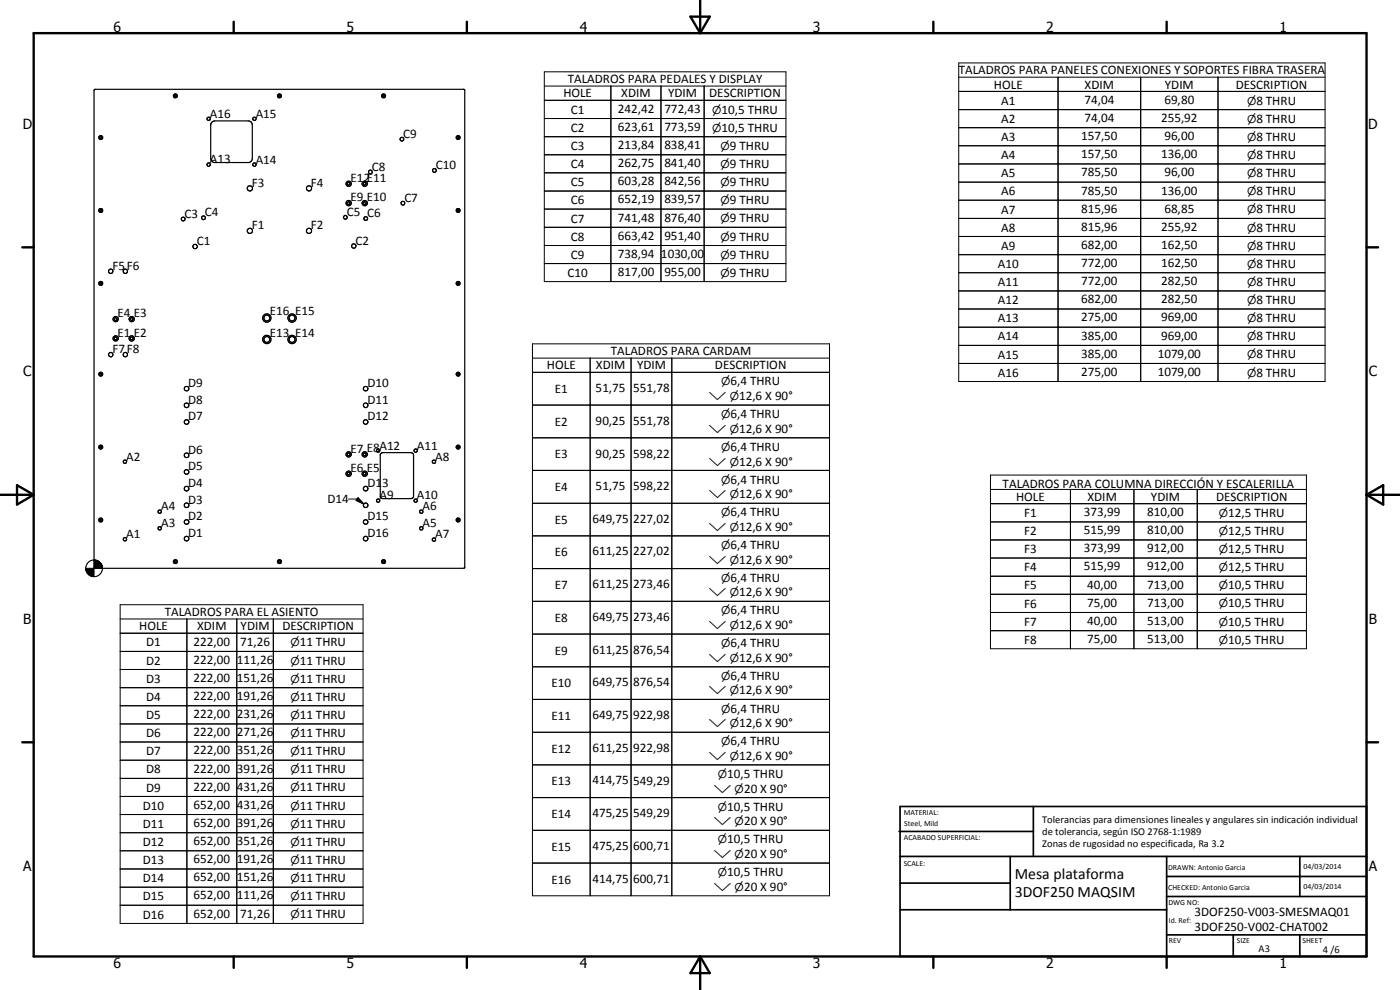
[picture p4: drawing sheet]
<svg xmlns="http://www.w3.org/2000/svg" width="420mm" height="297mm" viewBox="0 0 420 297" stroke-linecap="round" stroke-linejoin="round" font-family="sans-serif">
<g fill="none" stroke="#000" stroke-width=".35">
<path d="M28.4 26.9h111v143.5h-111zM52.4 28.6l.3-.1 .2 .4-.4 .2zM63.6 36.6l.9-.3h10l.9 .3 .3 .7v10.5l-.3 .6-.7 .4h-10.4l-.9-.6-.2-.7v-10zM83.7 28.5h.4v.4a.3 .3 0 0 1-.4 .1 .3 .3 0 0 1 0-.5zM114.8 28.6l.5-.1 .1 .4-.3 .2zM137.3 41h.4v.5h-.4zM137.3 62.9h.4l.1 .3a.29 .29 0 0 1-.4 .2 .29 .29 0 0 1-.1-.5zM137.2 84.9l.5-.1v.5h-.4zM137.3 112h.4v.5h-.4zM114.2 136.2l.7-.4h8.4l.7 .4 .1 12.8-.4 .5-8.8 .1-.7-.4zM137.3 133.9h.4l.1 .3a.29 .29 0 0 1-.4 .2 .29 .29 0 0 1-.1-.5zM137.2 155.9l.5-.1v.5h-.4z"/>
<path d="M52.4 168.3l.5 .1-.2 .4-.3-.1zM83.7 168.3h.4v.4a.31 .31 0 0 1-.4 0 .31 .31 0 0 1 0-.4zM114.9 168.3l.5 .1-.2 .4-.4-.1z"/>
<circle cx="52.6" cy="28.8" r=".6"/>
<circle cx="62.6" cy="35.7" r=".5"/>
<circle cx="76.4" cy="35.6" r=".49"/>
<circle cx="83.9" cy="28.8" r=".59"/>
<circle cx="115.1" cy="28.8" r=".59"/>
<circle cx="30.2" cy="41.3" r=".6"/>
<circle cx="30.2" cy="41.3" r=".31"/>
<circle cx="62.6" cy="49.4" r=".5"/>
<circle cx="75" cy="56.5" r=".78"/>
<circle cx="76.4" cy="49.4" r=".5"/>
<circle cx="92.7" cy="56.5" r=".79"/>
<circle cx="104.6" cy="55.1" r=".42"/>
<circle cx="104.6" cy="55.1" r=".79"/>
<circle cx="109.5" cy="55.1" r=".43"/>
<circle cx="109.5" cy="55.1" r=".79"/>
<circle cx="111.2" cy="51.6" r=".57"/>
<circle cx="120.6" cy="41.8" r=".56"/>
<circle cx="130.4" cy="51.1" r=".58"/>
<circle cx="137.5" cy="41.3" r=".58"/>
<circle cx="30.2" cy="63.1" r=".29"/>
<circle cx="30.2" cy="63.2" r=".6"/>
<circle cx="55" cy="65.7" r=".57"/>
<circle cx="58.6" cy="74" r=".64"/>
<circle cx="61.1" cy="65.3" r=".57"/>
<circle cx="75" cy="69.3" r=".79"/>
<circle cx="92.7" cy="69.3" r=".78"/>
<circle cx="103.6" cy="65.2" r=".57"/>
<circle cx="104.6" cy="61" r=".43"/>
<circle cx="104.7" cy="60.9" r=".79"/>
<circle cx="106.2" cy="73.8" r=".65"/>
<circle cx="109.5" cy="60.9" r=".41"/>
<circle cx="109.5" cy="60.9" r=".79"/>
<circle cx="109.8" cy="65.6" r=".57"/>
<circle cx="120.9" cy="61" r=".57"/>
<circle cx="137.5" cy="63.2" r=".58"/>
<circle cx="30.2" cy="85" r=".6"/>
<circle cx="30.2" cy="85" r=".31"/>
<circle cx="33.2" cy="81.4" r=".67"/>
<circle cx="34.7" cy="95.7" r=".78"/>
<circle cx="34.7" cy="95.7" r=".41"/>
<circle cx="37.6" cy="81.4" r=".66"/>
<circle cx="39.5" cy="95.7" r=".79"/>
<circle cx="39.5" cy="95.7" r=".42"/>
<circle cx="80.1" cy="95.4" r="1.26"/>
<circle cx="80.1" cy="95.4" r=".88"/>
<circle cx="87.6" cy="95.4" r="1.26"/>
<circle cx="87.7" cy="95.4" r=".89"/>
<circle cx="137.5" cy="85" r=".59"/>
<circle cx="30.2" cy="112.3" r=".59"/>
<circle cx="30.2" cy="112.3" r=".3"/>
<circle cx="33.2" cy="106.4" r=".67"/>
<circle cx="34.7" cy="101.5" r=".8"/>
<circle cx="34.7" cy="101.6" r=".41"/>
<circle cx="37.6" cy="106.4" r=".66"/>
<circle cx="39.5" cy="101.5" r=".79"/>
<circle cx="39.5" cy="101.5" r=".42"/>
<circle cx="56" cy="116.6" r=".69"/>
<circle cx="80.1" cy="101.8" r=".88"/>
<circle cx="80.1" cy="101.8" r="1.26"/>
<circle cx="87.6" cy="101.9" r="1.25"/>
<circle cx="87.7" cy="101.9" r=".88"/>
<circle cx="109.7" cy="116.6" r=".68"/>
<circle cx="137.5" cy="112.3" r=".58"/>
<circle cx="30.2" cy="134.1" r=".6"/>
<circle cx="30.3" cy="134.1" r=".3"/>
<circle cx="37.5" cy="138.5" r=".51"/>
<circle cx="56" cy="136.6" r=".69"/>
<circle cx="56" cy="126.6" r=".69"/>
<circle cx="56" cy="121.6" r=".7"/>
<circle cx="104.6" cy="136.3" r=".41"/>
<circle cx="104.7" cy="136.3" r=".79"/>
<circle cx="109.5" cy="136.3" r=".42"/>
<circle cx="109.5" cy="136.3" r=".79"/>
<circle cx="109.7" cy="126.6" r=".68"/>
<circle cx="109.8" cy="121.6" r=".68"/>
<circle cx="113.5" cy="135.2" r=".5"/>
<circle cx="124.7" cy="135.2" r=".49"/>
<circle cx="130.2" cy="138.5" r=".5"/>
<circle cx="137.5" cy="134.1" r=".58"/>
<circle cx="30.2" cy="156" r=".32"/>
<circle cx="30.2" cy="156" r=".6"/>
<circle cx="47.9" cy="153.5" r=".51"/>
<circle cx="47.9" cy="158.5" r=".5"/>
<circle cx="56" cy="141.6" r=".69"/>
<circle cx="56" cy="151.6" r=".69"/>
<circle cx="56" cy="156.6" r=".69"/>
<circle cx="56" cy="146.6" r=".7"/>
<circle cx="104.6" cy="142.1" r=".42"/>
<circle cx="104.7" cy="142.1" r=".79"/>
<circle cx="109.4" cy="142.1" r=".41"/>
<circle cx="109.5" cy="142.1" r=".79"/>
<circle cx="109.7" cy="151.6" r=".69"/>
<circle cx="109.7" cy="156.6" r=".68"/>
<circle cx="109.7" cy="146.6" r=".68"/>
<circle cx="113.5" cy="150.2" r=".5"/>
<circle cx="124.7" cy="150.2" r=".49"/>
<circle cx="126.4" cy="153.5" r=".52"/>
<circle cx="126.4" cy="158.5" r=".51"/>
<circle cx="137.5" cy="156" r=".59"/>
<circle cx="37.5" cy="161.8" r=".51"/>
<circle cx="52.6" cy="168.5" r=".59"/>
<circle cx="56" cy="161.6" r=".7"/>
<circle cx="83.9" cy="168.5" r=".59"/>
<circle cx="109.7" cy="161.6" r=".69"/>
<circle cx="115.1" cy="168.5" r=".61"/>
<circle cx="130.2" cy="161.9" r=".51"/>
</g>
<g fill="none" stroke="#000" stroke-width=".71">
<path d="M10.1 9.9h400v277.1h-400zM70.1 6.5v3.4M140.1 6.5v3.4M207.2 5h5.8l-2.9 4.9zM210.1 0v9.9M280.1 6.5v3.4M350.1 6.5v3.4M6.7 74.2h3.4M410.1 74.2h3.5M.1 148.5h10M5.1 145.6l5 2.9-5 2.9zM410.1 148.5h10"/>
<path d="M410.1 148.5l5-2.9v5.8zM6.7 222.7h3.4M410.1 222.7h3.5M70.1 287v3.4M140.1 287v3.4M210.1 287v10M210.1 287l2.9 5h-5.8zM280.1 287v3.4M350.1 287v3.4"/>
</g>
<g fill="none" stroke="#000" stroke-width=".51">
<path d="M269.8 249.5h40.3M270.1 242h140v45h-140zM270.1 257h140M303.2 257v16M310.1 242v15M350.1 257v30M390.1 257v12M270.1 265h33.1M270.1 273h80M350.1 269h60M350.1 263h60M350.1 280.5h60"/>
<path d="M370.1 280.5v6.5M390.1 280.5v6.5"/>
</g>
<g fill="none" stroke="#000" stroke-width=".3">
<path d="M287.7 18.9h110v95.6h-110zM163.4 25.8h72.5M163.4 30.1h72.5M163.4 35.6h72.5M163.4 21.5h72.5v63h-72.5zM183.3 25.8v58.7M198.4 25.8v58.7M211.3 25.8v58.7M287.7 23.2h110M287.7 27.4h110M287.7 32.9h110M287.7 38.3h110"/>
<path d="M317.5 23.2v91.3M342.3 23.2v91.3M365.5 23.2v91.3M163.4 41h72.5M163.4 46.4h72.5M163.4 51.9h72.5M163.4 57.3h72.5M287.7 43.7h110M287.7 49.2h110M287.7 54.7h110M163.4 62.7h72.5M163.4 68.2h72.5"/>
<path d="M163.4 73.7h72.5M163.4 79.1h72.5M287.7 60.1h110M287.7 65.5h110M287.7 71h110M287.7 76.4h110M287.7 81.8h110M287.7 87.3h110M287.7 92.7h110M287.7 98.2h110M159.8 107.4h89.2M159.8 111.7h89.2"/>
<path d="M159.8 103.2h89.2v165.6h-89.2zM177.1 107.4v161.4M189.4 107.4v161.4M201.6 107.4v161.4M287.7 103.6h110M287.7 109.1h110M159.8 121.5h89.2M159.8 131.4h89.2M104.6 149.7h2.5M107.1 149.7h.1M107.1 149.7l2.1 1.5M107.5 149.4l1.7 1.8-2.3-1z"/>
<path d="M159.8 141.1h89.2M159.8 151h89.2M297.3 146.9h94.8M297.3 151.1h94.8M297.3 156.6h94.8M297.3 142.5h94.8v52.1h-94.8zM321.3 146.9v47.7M340.3 146.9v47.7M359.3 146.9v47.7M25.7 170.5l.2 .7zM25.7 170.5l.3 1.1zM25.7 170.5l.4 1.4z"/>
<path d="M25.7 170.5l.7 1.6zM25.7 170.5l.9 1.9zM25.7 170.5l1.2 2.1zM25.7 170.5l1.5 2.3-.3-.2zM25.7 170.5l1.8 2.4-.3-.1zM25.7 170.5l2.2 2.5-.4-.1zM25.7 170.5l2.5 2.5h-.3zM25.7 170.5h2.5v2.5zM28.2 168h.4l2.2 2.5zM28.2 168l2.6 2.5h-2.6zM28.6 168l.3 .1 1.9 2.4zM28.9 168.1l.4 .1 1.5 2.3z"/>
<path d="M29.3 168.2l.3 .2 1.2 2.1zM29.6 168.4l1.2 2.1zM29.9 168.7l.9 1.8zM30.1 168.9l.7 1.6zM30.3 169.2l.5 1.3zM30.5 169.5l.3 1zM30.6 169.8l.2 .7zM159.8 160.8h89.2M159.8 170.6h89.2M297.3 162h94.8M297.3 167.4h94.8M297.3 172.9h94.8"/>
<path d="M297.3 178.3h94.8M36.1 185.7h72.9M36.1 190h72.9M36.1 195.5h72.9M36.1 181.4h72.9v95.7h-72.9zM56.1 185.7v91.4M71.1 185.7v91.4M82 185.7v91.4M159.8 180.4h89.2M159.8 190.2h89.2M297.3 183.8h94.8M297.3 189.2h94.8"/>
<path d="M36.1 200.9h72.9M36.1 206.3h72.9M36.1 211.8h72.9M36.1 217.2h72.9M159.8 200.1h89.2M159.8 209.8h89.2M159.8 219.7h89.2M36.1 222.6h72.9M36.1 228.1h72.9M36.1 233.6h72.9M36.1 239h72.9M159.8 229.5h89.2"/>
<path d="M159.8 239.3h89.2M36.1 244.4h72.9M36.1 249.9h72.9M36.1 255.3h72.9M159.8 249.1h89.2M159.8 259h89.2M36.1 260.7h72.9M36.1 266.2h72.9M36.1 271.6h72.9"/>
<circle cx="28.2" cy="170.5" r="2.51"/>
</g>
<g fill="#000">
<path d="M107.5 149.4l1.7 1.8-2.3-1zM25.7 170.5l.2 .7zM25.7 170.5l.3 1.1zM25.7 170.5l.4 1.4zM25.7 170.5l.7 1.6zM25.7 170.5l.9 1.9zM25.7 170.5l1.2 2.1zM25.7 170.5l1.5 2.3-.3-.2zM25.7 170.5l1.8 2.4-.3-.1zM25.7 170.5l2.2 2.5-.4-.1zM25.7 170.5l2.5 2.5h-.3zM28.2 168l2.6 2.5h-2.6z"/>
<path d="M25.7 170.5h2.5v2.5zM30.6 169.8l.2 .7zM30.5 169.5l.3 1zM30.3 169.2l.5 1.3zM30.1 168.9l.7 1.6zM29.9 168.7l.9 1.8zM29.6 168.4l1.2 2.1zM29.3 168.2l.3 .2 1.2 2.1zM28.9 168.1l.4 .1 1.5 2.3zM28.6 168l.3 .1 1.9 2.4zM28.2 168h.4l2.2 2.5z"/>
</g>
<g font-size="4.7">
<text x="304.6" y="263.7">Mesa plataforma</text>
<text x="304.6" y="269.1">3DOF250 MAQSIM</text>
</g>
<g font-size="4.2">
<text x="34" y="9.6">6</text>
<text x="104" y="9.6">5</text>
<text x="174" y="9.6">4</text>
<text x="244" y="9.6">3</text>
<text x="314" y="9.6">2</text>
<text x="384" y="9.6">1</text>
<text x="6.8" y="38.7">D</text>
<text x="410.6" y="38.7">D</text>
<text x="7" y="112.9">C</text>
<text x="410.8" y="112.9">C</text>
<text x="7" y="187.1">B</text>
<text x="410.8" y="187.1">B</text>
<text x="7" y="261.4">A</text>
<text x="410.8" y="261.4">A</text>
<text x="34" y="290.4">6</text>
<text x="104" y="290.4">5</text>
<text x="174" y="290.4">4</text>
<text x="244" y="290.4">3</text>
<text x="314" y="290.4">2</text>
<text x="384" y="290.4">1</text>
</g>
<g font-size="3.9">
<text x="287.7" y="22.3">TALADROS PARA PANELES CONEXIONES Y SOPORTES FIBRA TRASERA</text>
<text x="169.1" y="29.3">HOLE</text>
<text x="170.4" y="25">TALADROS PARA PEDALES Y DISPLAY</text>
<text x="186.5" y="29.3">XDIM</text>
<text x="200.5" y="29.3">YDIM</text>
<text x="212.8" y="29.3">DESCRIPTION</text>
<text x="298.3" y="26.6">HOLE</text>
<text x="325.5" y="26.6">XDIM</text>
<text x="349.6" y="26.6">YDIM</text>
<text x="370.9" y="26.6">DESCRIPTION</text>
<text x="63" y="35.3">A16</text>
<text x="76.7" y="35.3">A15</text>
<text x="171.3" y="34.1">C1</text>
<text x="185.4" y="33.9">242,42</text>
<text x="199.4" y="33.9">772,43</text>
<text x="216.5" y="34.1">10,5 THRU</text>
<text x="300.5" y="31.4">A1</text>
<text x="325.4" y="31.2">74,04</text>
<text x="349.4" y="31.2">69,80</text>
<text x="377.1" y="31.4">8 THRU</text>
<text x="121" y="41.4">C9</text>
<text x="171.3" y="39.5">C2</text>
<text x="185.4" y="39.3">623,61</text>
<text x="199.4" y="39.3">773,59</text>
<text x="216.5" y="39.5">10,5 THRU</text>
<text x="300.5" y="36.9">A2</text>
<text x="325.4" y="36.6">74,04</text>
<text x="348.5" y="36.6">255,92</text>
<text x="377.1" y="36.8">8 THRU</text>
<text x="171.3" y="45">C3</text>
<text x="185.4" y="44.7">213,84</text>
<text x="199.4" y="44.7">838,41</text>
<text x="219" y="45">9 THRU</text>
<text x="300.5" y="42.3">A3</text>
<text x="300.5" y="47.8">A4</text>
<text x="324.5" y="42.1">157,50</text>
<text x="324.5" y="47.5">157,50</text>
<text x="348.5" y="47.5">136,00</text>
<text x="349.4" y="42.1">96,00</text>
<text x="377.1" y="42.2">8 THRU</text>
<text x="377.1" y="47.7">8 THRU</text>
<text x="63" y="49">A13</text>
<text x="76.7" y="49.1">A14</text>
<text x="111.6" y="51.2">C8</text>
<text x="130.8" y="50.8">C10</text>
<text x="171.3" y="50.4">C4</text>
<text x="185.4" y="50.2">262,75</text>
<text x="199.4" y="50.2">841,40</text>
<text x="219" y="50.4">9 THRU</text>
<text x="300.5" y="53.2">A5</text>
<text x="324.5" y="52.9">785,50</text>
<text x="349.4" y="52.9">96,00</text>
<text x="377.1" y="53.2">8 THRU</text>
<text x="75.6" y="56">F3</text>
<text x="93.3" y="56">F4</text>
<text x="105.2" y="54.6">E12E11</text>
<text x="171.3" y="55.8">C5</text>
<text x="185.4" y="55.6">603,28</text>
<text x="199.4" y="55.6">842,56</text>
<text x="219" y="55.8">9 THRU</text>
<text x="300.5" y="58.6">A6</text>
<text x="324.5" y="58.4">785,50</text>
<text x="348.5" y="58.4">136,00</text>
<text x="377.1" y="58.6">8 THRU</text>
<text x="55.4" y="65.3">C3 C4</text>
<text x="104.1" y="64.8">C5 C6</text>
<text x="105.2" y="60.4">E9 E10</text>
<text x="121.4" y="60.6">C7</text>
<text x="171.3" y="61.3">C6</text>
<text x="185.4" y="61">652,19</text>
<text x="199.4" y="61">839,57</text>
<text x="219" y="61.3">9 THRU</text>
<text x="300.5" y="64.1">A7</text>
<text x="324.5" y="63.8">815,96</text>
<text x="349.4" y="63.8">68,85</text>
<text x="377.1" y="64.1">8 THRU</text>
<text x="75.6" y="68.7">F1</text>
<text x="93.3" y="68.7">F2</text>
<text x="171.3" y="66.8">C7</text>
<text x="185.4" y="66.5">741,48</text>
<text x="185.4" y="71.9">663,42</text>
<text x="199.4" y="66.5">876,40</text>
<text x="199.4" y="71.9">951,40</text>
<text x="219" y="66.7">9 THRU</text>
<text x="300.5" y="69.5">A8</text>
<text x="324.5" y="69.3">815,96</text>
<text x="348.5" y="69.3">255,92</text>
<text x="377.1" y="69.5">8 THRU</text>
<text x="59" y="73.5">C1</text>
<text x="106.7" y="73.4">C2</text>
<text x="171.3" y="72.2">C8</text>
<text x="171.3" y="77.6">C9</text>
<text x="185.4" y="77.4">738,94</text>
<text x="198.4" y="77.4">1030,00</text>
<text x="219" y="72.2">9 THRU</text>
<text x="219" y="77.6">9 THRU</text>
<text x="300.5" y="75">A9</text>
<text x="324.5" y="74.7">682,00</text>
<text x="348.5" y="74.7">162,50</text>
<text x="377.1" y="74.9">8 THRU</text>
<text x="33.7" y="80.9">F5F6</text>
<text x="170.3" y="83.1">C10</text>
<text x="185.4" y="82.8">817,00</text>
<text x="199.4" y="82.8">955,00</text>
<text x="219" y="83">9 THRU</text>
<text x="299.5" y="80.4">A10</text>
<text x="324.5" y="80.1">772,00</text>
<text x="348.5" y="80.1">162,50</text>
<text x="377.1" y="80.3">8 THRU</text>
<text x="299.5" y="85.8">A11</text>
<text x="324.5" y="85.6">772,00</text>
<text x="348.5" y="85.6">282,50</text>
<text x="377.1" y="85.8">8 THRU</text>
<text x="35.3" y="95.2">E4 E3</text>
<text x="81" y="94.5">E16 E15</text>
<text x="299.5" y="91.3">A12</text>
<text x="324.5" y="91">682,00</text>
<text x="348.5" y="91">282,50</text>
<text x="377.1" y="91.2">8 THRU</text>
<text x="35.3" y="101">E1 E2</text>
<text x="81" y="101">E13 E14</text>
<text x="299.5" y="96.7">A13</text>
<text x="324.5" y="96.4">275,00</text>
<text x="324.5" y="101.9">385,00</text>
<text x="348.5" y="96.4">969,00</text>
<text x="348.5" y="101.9">969,00</text>
<text x="377.1" y="96.7">8 THRU</text>
<text x="33.7" y="106">F7F8</text>
<text x="183.3" y="106.6">TALADROS PARA CARDAM</text>
<text x="299.5" y="102.2">A14</text>
<text x="299.5" y="107.6">A15</text>
<text x="324.5" y="107.4">385,00</text>
<text x="347.5" y="107.4">1079,00</text>
<text x="377.1" y="102.1">8 THRU</text>
<text x="377.1" y="107.5">8 THRU</text>
<text x="164.2" y="110.8">HOLE</text>
<text x="178.8" y="110.8">XDIM</text>
<text x="191.2" y="110.8">YDIM</text>
<text x="214.6" y="110.8">DESCRIPTION</text>
<text x="299.5" y="113">A16</text>
<text x="324.5" y="112.8">275,00</text>
<text x="347.5" y="112.8">1079,00</text>
<text x="377.1" y="113">8 THRU</text>
<text x="56.5" y="116.1">D9</text>
<text x="110.3" y="116.1">D10</text>
<text x="166.5" y="117.9">E1</text>
<text x="178.8" y="117.6">51,75</text>
<text x="190.1" y="117.6">551,78</text>
<text x="219.2" y="115.7">6,4 THRU</text>
<text x="56.5" y="121.1">D8</text>
<text x="110.3" y="121.2">D11</text>
<text x="219.2" y="125.5">6,4 THRU</text>
<text x="221.8" y="120.1">12,6 X 90°</text>
<text x="56.5" y="126.2">D7</text>
<text x="110.3" y="126.2">D12</text>
<text x="166.5" y="127.8">E2</text>
<text x="178.8" y="127.5">90,25</text>
<text x="190.1" y="127.5">551,78</text>
<text x="221.8" y="129.8">12,6 X 90°</text>
<text x="56.5" y="136.1">D6</text>
<text x="105.2" y="135.8">E7 E8A12</text>
<text x="125.1" y="134.9">A11</text>
<text x="166.5" y="137.5">E3</text>
<text x="178.8" y="137.3">90,25</text>
<text x="190.1" y="137.3">598,22</text>
<text x="219.2" y="135.3">6,4 THRU</text>
<text x="37.9" y="138.2">A2</text>
<text x="56.5" y="141.1">D5</text>
<text x="105.2" y="141.6">E6 E5</text>
<text x="130.6" y="138.2">A8</text>
<text x="221.8" y="139.7">12,6 X 90°</text>
<text x="56.5" y="146.2">D4</text>
<text x="110.3" y="146.1">D13</text>
<text x="113.9" y="149.8">A9</text>
<text x="125.1" y="149.8">A10</text>
<text x="166.5" y="147.4">E4</text>
<text x="178.8" y="147.1">51,75</text>
<text x="190.1" y="147.1">598,22</text>
<text x="219.2" y="145.1">6,4 THRU</text>
<text x="221.8" y="149.5">12,6 X 90°</text>
<text x="300.9" y="146.3">TALADROS PARA COLUMNA DIRECCIÓN Y ESCALERILLA</text>
<text x="48.3" y="153.2">A4</text>
<text x="56.5" y="151.1">D3</text>
<text x="98.2" y="151">D14</text>
<text x="126.8" y="153.2">A6</text>
<text x="219.2" y="154.9">6,4 THRU</text>
<text x="305" y="150.2">HOLE</text>
<text x="307.4" y="155.1">F1</text>
<text x="325.3" y="154.9">373,99</text>
<text x="326.4" y="150.2">XDIM</text>
<text x="344.3" y="154.9">810,00</text>
<text x="345.4" y="150.2">YDIM</text>
<text x="364.9" y="150.2">DESCRIPTION</text>
<text x="368.6" y="155.1">12,5 THRU</text>
<text x="37.9" y="161.5">A1</text>
<text x="48.3" y="158.2">A3</text>
<text x="56.5" y="161.2">D1</text>
<text x="56.5" y="156.1">D2</text>
<text x="110.3" y="156.1">D15</text>
<text x="110.3" y="161.1">D16</text>
<text x="126.8" y="158.2">A5</text>
<text x="130.6" y="161.5">A7</text>
<text x="166.5" y="157.1">E5</text>
<text x="177.8" y="156.9">649,75</text>
<text x="190.1" y="156.9">227,02</text>
<text x="221.8" y="159.3">12,6 X 90°</text>
<text x="307.4" y="160.6">F2</text>
<text x="325.3" y="160.3">515,99</text>
<text x="344.3" y="160.3">810,00</text>
<text x="368.6" y="160.5">12,5 THRU</text>
<text x="166.5" y="167">E6</text>
<text x="177.8" y="166.7">611,25</text>
<text x="190.1" y="166.7">227,02</text>
<text x="219.2" y="164.7">6,4 THRU</text>
<text x="307.4" y="166">F3</text>
<text x="325.3" y="165.7">373,99</text>
<text x="344.3" y="165.7">912,00</text>
<text x="368.6" y="165.9">12,5 THRU</text>
<text x="221.8" y="169.1">12,6 X 90°</text>
<text x="307.4" y="171.4">F4</text>
<text x="325.3" y="171.2">515,99</text>
<text x="344.3" y="171.2">912,00</text>
<text x="368.6" y="171.4">12,5 THRU</text>
<text x="166.5" y="176.8">E7</text>
<text x="177.8" y="176.5">611,25</text>
<text x="190.1" y="176.5">273,46</text>
<text x="219.2" y="174.5">6,4 THRU</text>
<text x="221.8" y="178.9">12,6 X 90°</text>
<text x="307.4" y="176.8">F5</text>
<text x="326.3" y="176.6">40,00</text>
<text x="344.3" y="176.6">713,00</text>
<text x="368.6" y="176.8">10,5 THRU</text>
<text x="49.5" y="184.8">TALADROS PARA EL ASIENTO</text>
<text x="219.2" y="184.4">6,4 THRU</text>
<text x="307.4" y="182.3">F6</text>
<text x="326.3" y="182">75,00</text>
<text x="344.3" y="182">713,00</text>
<text x="368.6" y="182.2">10,5 THRU</text>
<text x="41.8" y="189.1">HOLE</text>
<text x="59.2" y="189.1">XDIM</text>
<text x="72.2" y="189.1">YDIM</text>
<text x="84.8" y="189.1">DESCRIPTION</text>
<text x="166.5" y="186.6">E8</text>
<text x="177.8" y="186.3">649,75</text>
<text x="190.1" y="186.3">273,46</text>
<text x="221.8" y="188.7">12,6 X 90°</text>
<text x="307.4" y="187.7">F7</text>
<text x="326.3" y="187.5">40,00</text>
<text x="344.3" y="187.5">513,00</text>
<text x="368.6" y="187.7">10,5 THRU</text>
<text x="43.9" y="194">D1</text>
<text x="58.1" y="193.7">222,00</text>
<text x="72.1" y="193.7">71,26</text>
<text x="89.9" y="193.9">11 THRU</text>
<text x="166.5" y="196.4">E9</text>
<text x="177.8" y="196.1">611,25</text>
<text x="190.1" y="196.1">876,54</text>
<text x="219.2" y="194.2">6,4 THRU</text>
<text x="307.4" y="193.2">F8</text>
<text x="326.3" y="192.9">75,00</text>
<text x="344.3" y="192.9">513,00</text>
<text x="368.6" y="193.2">10,5 THRU</text>
<text x="43.9" y="199.4">D2</text>
<text x="58.1" y="199.2">222,00</text>
<text x="71.1" y="199.2">111,26</text>
<text x="89.9" y="199.4">11 THRU</text>
<text x="221.8" y="198.5">12,6 X 90°</text>
<text x="43.9" y="204.9">D3</text>
<text x="58.1" y="204.6">222,00</text>
<text x="71.1" y="204.6">151,26</text>
<text x="89.9" y="204.8">11 THRU</text>
<text x="165.5" y="206.2">E10</text>
<text x="177.8" y="206">649,75</text>
<text x="190.1" y="206">876,54</text>
<text x="219.2" y="204">6,4 THRU</text>
<text x="221.8" y="208.4">12,6 X 90°</text>
<text x="43.9" y="210.3">D4</text>
<text x="43.9" y="215.7">D5</text>
<text x="58.1" y="210.1">222,00</text>
<text x="58.1" y="215.5">222,00</text>
<text x="71.1" y="210.1">191,26</text>
<text x="71.1" y="215.5">231,26</text>
<text x="89.9" y="210.3">11 THRU</text>
<text x="89.9" y="215.7">11 THRU</text>
<text x="177.8" y="215.8">649,75</text>
<text x="190.1" y="215.8">922,98</text>
<text x="219.2" y="213.8">6,4 THRU</text>
<text x="43.9" y="221.1">D6</text>
<text x="58.1" y="220.9">222,00</text>
<text x="71.1" y="220.9">271,26</text>
<text x="89.9" y="221.1">11 THRU</text>
<text x="165.5" y="216">E11</text>
<text x="221.8" y="218.2">12,6 X 90°</text>
<text x="43.9" y="226.6">D7</text>
<text x="58.1" y="226.4">222,00</text>
<text x="71.1" y="226.4">351,26</text>
<text x="89.9" y="226.6">11 THRU</text>
<text x="165.5" y="225.8">E12</text>
<text x="177.8" y="225.6">611,25</text>
<text x="190.1" y="225.6">922,98</text>
<text x="219.2" y="223.6">6,4 THRU</text>
<text x="43.9" y="232.1">D8</text>
<text x="58.1" y="231.8">222,00</text>
<text x="71.1" y="231.8">391,26</text>
<text x="89.9" y="232">11 THRU</text>
<text x="218.3" y="233.4">10,5 THRU</text>
<text x="221.8" y="228">12,6 X 90°</text>
<text x="43.9" y="237.5">D9</text>
<text x="58.1" y="237.2">222,00</text>
<text x="71.1" y="237.2">431,26</text>
<text x="89.9" y="237.4">11 THRU</text>
<text x="165.5" y="235.7">E13</text>
<text x="177.8" y="235.4">414,75</text>
<text x="190.1" y="235.4">549,29</text>
<text x="223.3" y="237.8">20 X 90°</text>
<text x="42.9" y="243">D10</text>
<text x="58.1" y="242.7">652,00</text>
<text x="71.1" y="242.7">431,26</text>
<text x="89.9" y="242.9">11 THRU</text>
<text x="165.5" y="245.5">E14</text>
<text x="177.8" y="245.2">475,25</text>
<text x="190.1" y="245.2">549,29</text>
<text x="218.3" y="243.2">10,5 THRU</text>
<text x="42.9" y="248.4">D11</text>
<text x="58.1" y="248.1">652,00</text>
<text x="71.1" y="248.1">391,26</text>
<text x="89.9" y="248.3">11 THRU</text>
<text x="223.3" y="247.6">20 X 90°</text>
<text x="42.9" y="253.8">D12</text>
<text x="58.1" y="253.5">652,00</text>
<text x="71.1" y="253.5">351,26</text>
<text x="89.9" y="253.8">11 THRU</text>
<text x="165.5" y="255.3">E15</text>
<text x="177.8" y="255">475,25</text>
<text x="190.1" y="255">600,71</text>
<text x="218.3" y="253.1">10,5 THRU</text>
<text x="223.3" y="257.4">20 X 90°</text>
<text x="42.9" y="259.2">D13</text>
<text x="58.1" y="259">652,00</text>
<text x="71.1" y="259">191,26</text>
<text x="89.9" y="259.2">11 THRU</text>
<text x="218.3" y="262.9">10,5 THRU</text>
<text x="42.9" y="264.7">D14</text>
<text x="58.1" y="264.5">652,00</text>
<text x="58.1" y="269.9">652,00</text>
<text x="71.1" y="264.5">151,26</text>
<text x="71.1" y="269.9">111,26</text>
<text x="89.9" y="264.7">11 THRU</text>
<text x="165.5" y="265.1">E16</text>
<text x="177.8" y="264.8">414,75</text>
<text x="190.1" y="264.8">600,71</text>
<text x="223.3" y="267.3">20 X 90°</text>
<text x="42.9" y="270.1">D15</text>
<text x="42.9" y="275.6">D16</text>
<text x="58.1" y="275.3">652,00</text>
<text x="72.1" y="275.3">71,26</text>
<text x="89.9" y="270.1">11 THRU</text>
<text x="89.9" y="275.5">11 THRU</text>
<text x="358.5" y="275">3DOF250-V003-SMESMAQ01</text>
<text x="358.5" y="279.4">3DOF250-V002-CHAT002</text>
</g>
<g font-size="3.3">
<text x="213.7" y="34.1">n</text>
<text x="374.3" y="31.4">n</text>
<text x="213.7" y="39.5">n</text>
<text x="374.3" y="36.8">n</text>
<text x="216.2" y="45">n</text>
<text x="374.3" y="42.2">n</text>
<text x="374.3" y="47.7">n</text>
<text x="216.2" y="50.4">n</text>
<text x="374.3" y="53.2">n</text>
<text x="216.2" y="55.8">n</text>
<text x="374.3" y="58.6">n</text>
<text x="216.2" y="61.3">n</text>
<text x="374.3" y="64.1">n</text>
<text x="216.2" y="66.7">n</text>
<text x="374.3" y="69.5">n</text>
<text x="216.2" y="72.2">n</text>
<text x="216.2" y="77.6">n</text>
<text x="374.3" y="74.9">n</text>
<text x="216.2" y="83">n</text>
<text x="374.3" y="80.3">n</text>
<text x="374.3" y="85.8">n</text>
<text x="374.3" y="91.2">n</text>
<text x="374.3" y="96.7">n</text>
<text x="374.3" y="102.1">n</text>
<text x="374.3" y="107.5">n</text>
<text x="374.3" y="113">n</text>
<text x="216.4" y="115.7">n</text>
<text x="212.7" y="120.1">w n</text>
<text x="216.4" y="125.5">n</text>
<text x="212.7" y="129.8">w n</text>
<text x="216.4" y="135.3">n</text>
<text x="212.7" y="139.7">w n</text>
<text x="212.7" y="149.5">w n</text>
<text x="216.4" y="145.1">n</text>
<text x="216.4" y="154.9">n</text>
<text x="365.8" y="155.1">n</text>
<text x="212.7" y="159.3">w n</text>
<text x="365.8" y="160.5">n</text>
<text x="216.4" y="164.7">n</text>
<text x="365.8" y="165.9">n</text>
<text x="212.7" y="169.1">w n</text>
<text x="365.8" y="171.4">n</text>
<text x="212.7" y="178.9">w n</text>
<text x="216.4" y="174.5">n</text>
<text x="365.8" y="176.8">n</text>
<text x="216.4" y="184.4">n</text>
<text x="365.8" y="182.2">n</text>
<text x="212.7" y="188.7">w n</text>
<text x="365.8" y="187.7">n</text>
<text x="87.2" y="193.9">n</text>
<text x="216.4" y="194.2">n</text>
<text x="365.8" y="193.2">n</text>
<text x="87.2" y="199.4">n</text>
<text x="212.7" y="198.5">w n</text>
<text x="87.2" y="204.8">n</text>
<text x="212.7" y="208.4">w n</text>
<text x="216.4" y="204">n</text>
<text x="87.2" y="210.3">n</text>
<text x="87.2" y="215.7">n</text>
<text x="216.4" y="213.8">n</text>
<text x="87.2" y="221.1">n</text>
<text x="212.7" y="218.2">w n</text>
<text x="87.2" y="226.6">n</text>
<text x="216.4" y="223.6">n</text>
<text x="87.2" y="232">n</text>
<text x="212.7" y="228">w n</text>
<text x="215.5" y="233.4">n</text>
<text x="87.2" y="237.4">n</text>
<text x="214.2" y="237.8">w n</text>
<text x="87.2" y="242.9">n</text>
<text x="215.5" y="243.2">n</text>
<text x="87.2" y="248.3">n</text>
<text x="214.2" y="247.6">w n</text>
<text x="87.2" y="253.8">n</text>
<text x="214.2" y="257.4">w n</text>
<text x="215.5" y="253.1">n</text>
<text x="87.2" y="259.2">n</text>
<text x="215.5" y="262.9">n</text>
<text x="87.2" y="264.7">n</text>
<text x="214.2" y="267.3">w n</text>
<text x="87.2" y="270.1">n</text>
<text x="87.2" y="275.5">n</text>
</g>
<g font-size="3.1">
<text x="312.7" y="246.8">Tolerancias para dimensiones lineales y angulares sin indicación individual</text>
<text x="312.7" y="250.4">de tolerancia, según ISO 2768-1:1989</text>
<text x="312.7" y="254">Zonas de rugosidad no especificada, Ra 3.2</text>
<text x="377.7" y="285.6">A3</text>
<text x="397" y="285.9">4 /6</text>
</g>
<g font-size="2.4">
<text x="271.2" y="244.4">MATERIAL:</text>
<text x="271.3" y="252">ACABADO SUPERFICIAL:</text>
<text x="271.4" y="247.9">Steel, Mild</text>
<text x="271.2" y="259.7">SCALE:</text>
<text x="350.6" y="260.9">DRAWN: Antonio Garcia</text>
<text x="391.2" y="260.6">04/03/2014</text>
<text x="350.6" y="267">CHECKED: Antonio Garcia</text>
<text x="391.2" y="266.7">04/03/2014</text>
<text x="350.6" y="271.4">DWG NO:</text>
<text x="350.8" y="276.9">Id. Ref:</text>
<text x="350.8" y="282.8">REV</text>
<text x="371.2" y="282.9">SIZE</text>
<text x="390.9" y="282.9">SHEET</text>
</g>
</svg>
